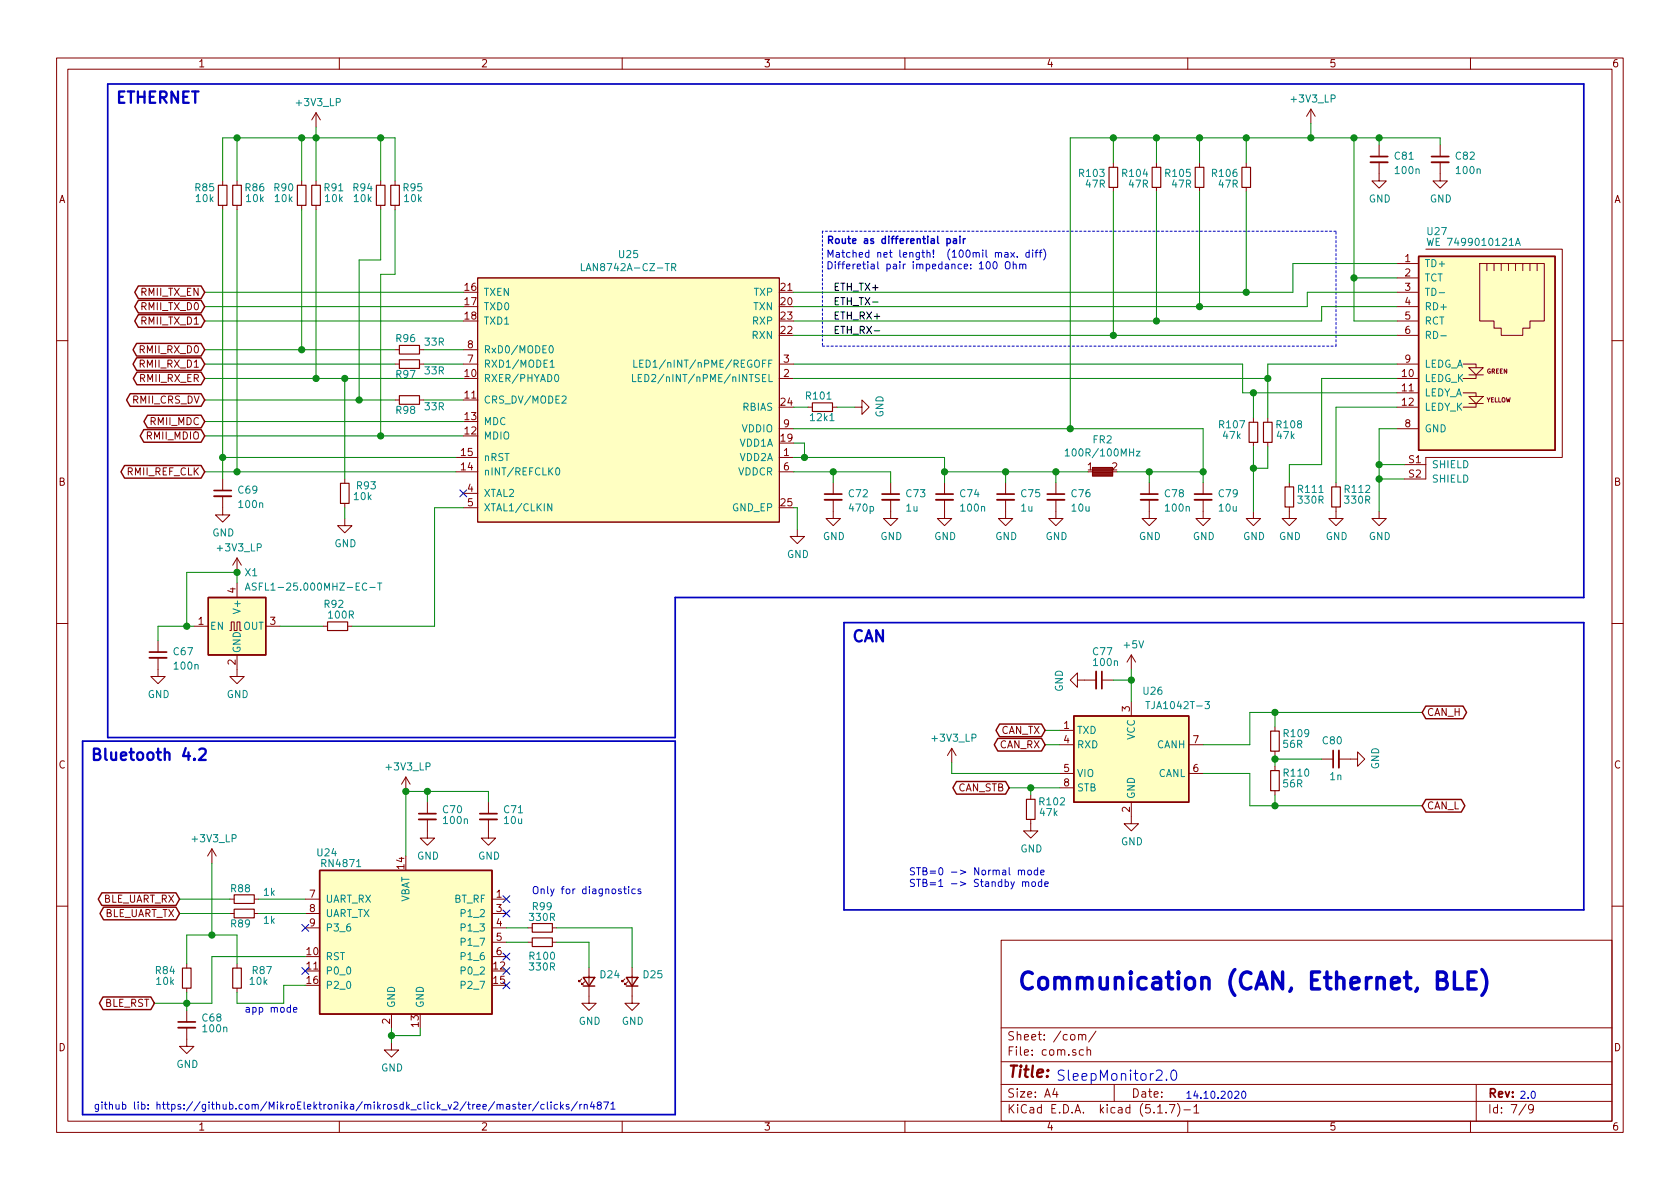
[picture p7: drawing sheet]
<svg xmlns="http://www.w3.org/2000/svg" width="297mm" height="210mm" viewBox="0 0 297 210" stroke-linecap="round" stroke-linejoin="round" font-family="sans-serif">
<g fill="none" stroke="#840000" stroke-width=".18">
<path d="M10 10.3h277v189.9h-277zM12 12.2h273v186.1h-273zM55.9 19.9v2.6M55.9 19.9l-.8 1.3M55.9 19.9l.7 1.3M60 10.3v1.9M110 10.3v1.9M160 10.3v1.9M210 10.3v1.9M231.8 19.3l-.8 1.3M231.8 19.3v2.5M231.8 19.3l.7 1.3"/>
<path d="M260 10.3v1.9M39.4 32v.8M39.4 36.3v.8M41.9 32v.8M41.9 36.3v.8M53.3 32v.8M53.3 36.3v.8M55.9 32v.8M55.9 36.3v.8M67.3 32v.8M67.3 36.3v.8M69.8 32v.8"/>
<path d="M69.8 36.3v.8M196.8 28.8v.8M196.8 33.1v.8M204.5 28.8v.8M204.5 33.1v.8M212.1 28.8v.8M212.1 33.1v.8M220.3 28.8v.8M220.3 33.1v.8M243.8 28.7v3.3h1.3l-1.3 1.3-1.2-1.3h1.2M243.8 25.6v2.1M254.6 28.7v3.3h1.3l-1.3 1.3-1.2-1.3h1.2"/>
<path d="M254.6 25.6v2.1M84.5 49.1h53.3v43.2h-53.3zM247 46.6h3.8M247 49.1h3.8M247 51.7h3.8M247 54.2h3.8M247 56.8h3.8M247 59.3h3.8M252.1 44.1h24.1v36.8h-24.1v3.8h-3.8M261.6 46.6h11.4v10.2h-2.5v1.2h-1.3v1.3h-3.8v-1.3h-1.2v-1.2h-2.6zM262.9 46.6v1.3M264.2 46.6v1.3"/>
<path d="M265.4 46.6v1.3M266.7 46.6v1.3M268 46.6v1.3M269.2 46.6v1.3M270.5 46.6v1.3M271.8 46.6v1.3M10 60.2h2M69.8 64.4h.8M69.8 70.7h.8M69.8 61.8h.8M74.2 64.4h.7M74.2 70.7h.7"/>
<path d="M74.2 61.8h.7M81.9 64.4h2.6M81.9 61.8h2.6M137.8 66.9h2.5M137.8 75.8h2.5M137.8 64.4h2.5M142.9 72h.7M147.2 72h.8M151.1 72h1.3v-1.3l1.3 1.3-1.3 1.3v-1.3M221.6 73.9v.8M221.6 78.2v.8M224.2 73.9v.8"/>
<path d="M224.2 78.2v.8M247 66.9h3.8M247 69.5h3.8M247 72h3.8M247 75.8h3.8M247 64.4h3.8M258.7 69.5h2.3v.6M258.7 64.4h2.3v.6M259.7 65h2.6l-1.3 1.3zM259.7 70.1h2.6l-1.3 1.3zM259.7 71.4h2.6M259.7 66.3h2.6"/>
<path d="M261 71.4v.6h-2.3M261 66.3v.6h-2.3M285 60.2h2M39.4 87.8v3.3h1.2l-1.2 1.2-1.3-1.2h1.3M39.4 84.7v2M41.9 98.7v2.5M41.9 98.7l-.8 1.2M41.9 98.7l.8 1.2M61 91.7v1.3h1.2l-1.2 1.2-1.3-1.2h1.3M61 84.7v.8M61 89v.8M80.6 80.9h3.9"/>
<path d="M80.6 83.4h3.9M81.9 87.2h2.6M81.9 89.8h2.6M137.8 80.9h2.5M137.8 83.4h2.5M141 93.6v1.3h1.2l-1.2 1.2-1.3-1.2h1.3M147.3 88.4v3.3h1.3l-1.3 1.3-1.3-1.3h1.3M147.3 85.3v2.1M157.5 88.4v3.3h1.2l-1.2 1.3-1.3-1.3h1.3M157.5 85.3v2.1M167 88.4v3.3h1.3l-1.3 1.3-1.3-1.3h1.3M167 85.3v2.1"/>
<path d="M177.8 88.4v3.3h1.3l-1.3 1.3-1.3-1.3h1.3M177.8 85.3v2.1M186.7 88.4v3.3h1.3l-1.3 1.3-1.3-1.3h1.3M186.7 85.3v2.1M193.2 84.1h3.5M193.2 83.4h3.5M193.2 83.9h3.5M193.2 83.7h3.5M193.2 83.3h3.4M193.2 83.2h3.5M193.2 83.1h3.4M193.2 82.9h3.5"/>
<path d="M193.2 83.8h3.5M193.2 83.6h3.5M193.2 82.8h3.5M203.2 88.4v3.3h1.3l-1.3 1.3-1.3-1.3h1.3M203.2 85.3v2.1M212.7 88.4v3.3h1.3l-1.3 1.3-1.2-1.3h1.2M212.7 85.3v2.1M221.6 90.4v1.3h1.3l-1.3 1.3-1.3-1.3h1.3M228 89.7v2h1.2l-1.2 1.3-1.3-1.3h1.3M228 85.3v.8M236.2 89.7v2h1.3l-1.3 1.3-1.3-1.3h1.3M236.2 85.3v.8"/>
<path d="M243.8 90.4v1.3h1.3l-1.3 1.3-1.2-1.3h1.2M248.3 82.2h3.8M10 110.3h2M27.9 116.3v3.3h1.3l-1.3 1.3-1.2-1.3h1.2M27.9 113.3v2M34.3 110.7h2.5M40.6 111.5h.3v-1.5h.5v1.5h.5v-1.5h.5v1.5h.3M41.9 115.8v3.8h1.3l-1.3 1.3-1.3-1.3h1.3M41.9 103.1v2.6M47 110.7h2.5M57.1 110.7h.8M61.5 110.7h.7"/>
<path d="M200 115.8l-.7 1.3M200 115.8v2.6M200 115.8l.8 1.3M285 110.3h2M71.8 137.4l-.8 1.3M71.8 137.4v2.5M71.8 137.4l.7 1.3M168.3 132.3l-.8 1.3M168.3 132.3v2.6M168.3 132.3l.7 1.3M187.3 129.2h2.6M187.3 131.7h2.6"/>
<path d="M187.3 136.8h2.6M187.3 139.3h2.6M190.5 120.3v-1.3l-1.3 1.3 1.3 1.2v-1.2h3.3M194.8 120.3h2M200 124.1v2.5M210.2 131.7h2.5M210.2 136.8h2.5M225.4 128.5v.8M225.4 132.8v.8M225.4 135.5v.8M225.4 139.8v.8M233.7 134.2h2"/>
<path d="M236.7 134.2h3.3v-1.2l1.3 1.2-1.3 1.3v-1.3M37.5 150.1l-.8 1.3M37.5 150.1v2.5M37.5 150.1l.7 1.3M40.6 159h.8M45 159h.7M54 159h2.5M75.6 144.9v3.3h1.2l-1.2 1.3-1.3-1.3h1.3M75.6 141.9v2M86.4 144.9v3.3h1.2l-1.2 1.3-1.3-1.3h1.3M86.4 141.9v2M87 159h2.5"/>
<path d="M182.2 144.9v2h1.3l-1.3 1.3-1.2-1.3h1.2M182.2 140.6v.7M200 141.9v3.8h1.3l-1.3 1.2-1.2-1.2h1.2M10 160.2h2M33 170.4v.8M33 174.7v.8M33 178.7v2M40.6 161.5h.8M41.9 170.4v.8M41.9 174.7v.8M45 161.5h.7M54 164.1h2.5"/>
<path d="M54 161.5h2.5M69.2 179.3v2.6M87 164.1h2.5M87 161.5h2.5M87 166.6h2.5M87 169.2h2.5M93.3 164.1h.8M93.3 166.6h.8M97.7 164.1h.7M97.7 166.6h.7M102.9 173.1l-.5 .5v-.3v.3h.2M103.4 173.6l-.5 .5v-.2v.2h.2"/>
<path d="M104.1 171.1v6.3h1.3l-1.3 1.3-1.2-1.3h1.2M110.5 173.1l-.5 .5v-.3v.3h.2M111 173.6l-.5 .5v-.2v.2h.2M111.8 171.1v6.3h1.2l-1.2 1.3-1.3-1.3h1.3M177 166.3h108v32h-108zM285 160.2h2M33 181.7v3.3h1.3l-1.3 1.3-1.3-1.3h1.3M60 198.3v1.9M69.2 184.4v1.3h1.3l-1.3 1.2-1.3-1.2h1.3M110 198.3v1.9M160 198.3v1.9M177 194.8h108"/>
<path d="M177 191.8h108M177 187.8h108M177 181.8h108M186.5 192.5l-.4 1h1M186.8 193v1M190.7 183.1l.2-.2 .4 .1v.9M190.7 182.9v1M191.3 183.1a.34 .34 0 0 1 .4-.2 .34 .34 0 0 1 .3 .2v.8M191.6 185.7l-.5-.1-.3 .3 .1 .6 .2 .1 .5-.1M192.2 185.7l.2-.1 .4 .1v.9M192.2 185.1v1.5M193.8 182.3l-1.3 2"/>
<path d="M197 191.8v3M204.7 196.8h.8M206.2 196.7v.1M206.8 195.3h.9l-.6 1.5M208.2 195.1a1.71 1.71 0 0 1 0 2.3M209.3 196.3h1.2M210 198.3v1.9M211.1 195.8l.4-.5v1.5M211.1 196.8h.9M260 198.3v1.9M261 191.8v6.5M269.8 195.2l-1.2 2"/>
<path d="M271.1 196l-.3 .3-.4-.1-.1-.2v-.4l.1-.2 .4-.1 .2 .2a1.19 1.19 0 0 1-.2 1.2l-.4 .1"/>
</g>
<g fill="none" stroke="#840000" stroke-width=".2">
<path d="M38.6 32.8h1.5v3.5h-1.5zM41.1 32.8h1.6v3.5h-1.6zM52.6 32.8h1.5v3.5h-1.5zM55.1 32.8h1.5v3.5h-1.5zM66.5 32.8h1.6v3.5h-1.6zM69.1 32.8h1.5v3.5h-1.5zM196.1 29.6h1.5v3.5h-1.5zM203.7 29.6h1.5v3.5h-1.5zM211.3 29.6h1.6v3.5h-1.6zM219.6 29.6h1.5v3.5h-1.5zM70.6 63.6h3.6v1.5h-3.6zM70.6 70h3.6v1.5h-3.6z"/>
<path d="M70.6 61.1h3.6v1.5h-3.6zM143.6 71.2h3.6v1.6h-3.6zM220.9 74.7h1.5v3.5h-1.5zM223.4 74.7h1.5v3.5h-1.5zM60.2 85.5h1.5v3.5h-1.5zM193.2 82.7h3.5v1.5h-3.5zM227.2 86.1h1.5v3.6h-1.5zM235.5 86.1h1.5v3.6h-1.5zM57.9 110h3.6v1.5h-3.6zM224.7 136.3h1.5v3.5h-1.5zM224.7 129.3h1.5v3.5h-1.5zM41.4 158.2h3.6v1.6h-3.6z"/>
<path d="M181.5 141.3h1.5v3.6h-1.5zM32.3 171.2h1.5v3.5h-1.5zM41.1 171.2h1.6v3.5h-1.6zM41.4 160.8h3.6v1.5h-3.6zM94.1 163.3h3.6v1.5h-3.6zM94.1 165.9h3.6v1.5h-3.6z"/>
</g>
<g fill="none" stroke="#840000" stroke-width=".33">
<path d="M242.3 28.7h3.1M253.1 28.7h3.1M37.8 87.8h3.1M145.8 88.4h3M156 88.4h3M165.5 88.4h3M176.3 88.4h3M185.2 88.4h3M201.7 88.4h3M211.2 88.4h3M26.4 116.3h3.1M193.8 118.7v3.1"/>
<path d="M236.7 132.7v3.1M74 144.9h3.1M84.8 144.9h3.1M31.5 181.7h3"/>
</g>
<g fill="none" stroke="#840000" stroke-width=".3">
<path d="M242.3 27.7h3.1M253.1 27.7h3.1M37.8 86.7h3.1M145.8 87.4h3M156 87.4h3M165.5 87.4h3M176.3 87.4h3M185.2 87.4h3M201.7 87.4h3M211.2 87.4h3M26.4 115.3h3.1M194.8 118.7v3.1"/>
<path d="M235.7 132.7v3.1M74 143.9h3.1M84.8 143.9h3.1M31.5 180.7h3"/>
</g>
<g fill="none" stroke="#840000" stroke-width=".25">
<path d="M24.5 50.6h11.1l.6 1.1-.6 1.1h-11.1l-.7-1.1zM24.5 53.1h11.1l.6 1.1-.6 1.1h-11.1l-.7-1.1zM24.5 55.6h11.1l.6 1.2-.6 1.1h-11.1l-.7-1.1zM250.8 45.3h24.2v34.3h-24.2zM23 69.6h12.6l.6 1.1-.6 1.2h-12.6l-.6-1.2zM24.2 63.3h11.4l.6 1.1-.6 1.1h-11.4l-.7-1.1zM24.2 60.7h11.4l.6 1.1-.6 1.2h-11.4l-.7-1.2zM24.2 65.8h11.4l.6 1.1-.6 1.1h-11.4l-.6-1.1zM25.4 76h10.2l.6 1.1-.6 1.1h-10.2l-.6-1.1zM26.1 73.4h9.5l.6 1.1-.6 1.2h-9.5l-.6-1.2zM22 82.3h13.6l.6 1.1-.6 1.2h-13.6l-.6-1.2zM36.8 105.7h10.2v10.1h-10.2z"/>
<path d="M169.1 138.2h8.7l.6 1.1-.6 1.1h-8.7l-.6-1.1zM176.4 130.6h7.7l.7 1.1-.7 1.1h-7.7l-.6-1.1zM176.7 128h7.4l.7 1.2-.7 1.1h-7.4l-.6-1.1zM189.9 126.6h20.3v15.3h-20.3zM252.1 124.9h6.6l.6 1.1-.6 1.1h-6.6l-.6-1.1zM18 157.9h13.1l.6 1.1-.6 1.1h-13.1l-.6-1.1zM56.5 153.9h30.5v25.4h-30.5zM252.1 141.4h6.3l.6 1.1-.6 1.1h-6.3l-.6-1.1zM18.2 176.3h8.5l.6 1.1-.6 1.1h-8.5l-.6-1.1zM18.3 160.4h12.8l.6 1.1-.6 1.2h-12.8l-.6-1.2zM103.1 172.8h2.1l-1.1 1.6zM103.1 174.4h2.1"/>
<path d="M110.7 172.8h2.1l-1 1.6zM110.7 174.4h2.1"/>
</g>
<g fill="#ffffc2" stroke="#ffffc2" stroke-width=".18">
<path d="M56.5 153.9h30.5v25.4h-30.5z"/>
<path d="M250.8 45.3h24.2v34.3h-24.2z"/>
<path d="M36.8 105.7h10.2v10.1h-10.2z"/>
<path d="M189.9 126.6h20.3v15.3h-20.3z"/>
<path d="M84.5 49.1h53.3v43.2h-53.3z"/>
</g>
<g fill="none" stroke="#008484" stroke-width=".18">
<path d="M102.8 46.6v1.3h.6M118.8 47.3l.6-.1v-.5l-.1-.1h-.5v1.3M119.1 47.3l.4 .6M252.3 42.1l.4 1.3 .2-.9 .2 .9 .3-1.3M254.5 51.8h.9M254.7 59.4h1M267.9 43.4l.5-1.3 .4 1.3M268.1 43h.6M97.2 61.3l.2-.2a.67 .67 0 0 1 .4 .7 .67 .67 0 0 1-.4 .6l-.3-.5zM97.3 64l.3-.3v1.2M97.3 64.9h.7M98.2 66.3l.1-.1a.67 .67 0 0 1 .5 .6 .67 .67 0 0 1-.5 .7l-.3-.5z"/>
<path d="M99.4 70.1l.5-.1 .2 .4v.2l-.8 .7h.8M111.8 66.2v1.3h.6M112.1 63.7v1.2h.6M112.9 66.8h.4M113.1 64.3h.4M113.5 66.2h-.6v1.3h.6M113.7 63.7h-.6v1.2h.6M114 66.2a.64 .64 0 0 1 .7 .6 .64 .64 0 0 1-.7 .7zM188.3 79.7l.4-.3v1.2M200.9 79.8h.7l-.7 .8h.7M97.6 89.1v1.2l-.7-1.2v1.2M98.3 82.8l.2-.1a.67 .67 0 0 1 .5 .7 .67 .67 0 0 1-.5 .6l-.2-.1-.1-.4z"/>
<path d="M188.3 80.6h.8M43.4 104.4l.4-1.3 .4 1.3M43.5 104h.6M45.3 103.2l-.5-.1-.1 .1-.1 .2 .1 .3 .5 .1 .1 .3-.2 .3-.5-.1M65.4 103.9h.9M66.8 103.1h.7M67.1 103.1v1.3M202.6 124h.7M213.1 124h.7l-.4 .5 .4 .2v.4l-.2 .2-.5-.1"/>
</g>
<path d="M19 14.9h261v90.8h-160.6v24.7h-100.4zM149.2 110.1h130.8v50.8h-130.8zM14.6 131.1h104.8v66h-104.8z" fill="none" stroke="#0000c2" stroke-width=".3"/>
<path d="M145.4 40.9v20.3M236.2 40.9h-90.8M145.4 61.2h90.8M236.2 61.2v-20.3" fill="none" stroke="#0000c2" stroke-width=".18" stroke-dasharray=".4 .4"/>
<g fill="none" stroke="#008400" stroke-width=".18">
<path d="M39.4 32v-7.6h30.4v7.6M39.4 37.1v47.6M41.9 24.4v7.6M41.9 37.1v46.3M53.3 24.4v7.6M53.3 37.1v24.7M55.9 22.5v9.5M55.9 37.1v29.8M67.3 24.4v7.6M67.3 37.1v8.9h-3.8v24.7M69.8 37.1v11.4h-2.5v28.6M196.8 24.4v4.4"/>
<path d="M196.8 33.9v25.4M204.5 24.4v4.4M204.5 33.9v22.9M212.1 24.4v4.4M212.1 33.9v20.3M220.3 24.4v4.4M220.3 33.9v17.8M231.8 21.8v2.6M239.4 24.4v32.4h7.6M243.8 24.4v1.2M254.6 25.6v-1.2h-65.4v51.4M36.2 51.7h45.7"/>
<path d="M36.2 54.2h45.7M36.2 56.8h45.7M140.3 59.3h106.7M239.4 49.1h7.6M247 46.6h-18.4v5.1h-88.3M247 51.7h-15.9v2.5h-90.8M247 54.2h-13.3v2.6h-93.4M36.2 77.1h45.7M36.2 66.9h45.7M36.2 64.4h33.6M36.2 61.8h33.6M36.2 70.7h33.6"/>
<path d="M36.2 74.5h45.7M61 66.9v17.8M74.9 64.4h7M74.9 61.8h7M74.9 70.7h7M140.3 66.9h83.9M140.3 75.8h72.4v9.5M140.3 64.4h79.4v5.1h27.3M140.3 78.4h1.9v2.5M140.3 72h2.6M148 72h3.1M221.6 69.5v4.4"/>
<path d="M221.6 79v11.4M224.2 79v3.8h-2.6M247 66.9h-13.3v15.3h-5.7v3.1M247 75.8h-3.2v14.6M247 64.4h-22.8v9.5M247 72h-10.8v13.3M36.2 83.4h44.4M39.4 80.9h41.2M61 89.8v1.9M81.9 89.8h-5.1v20.9h-14.6M140.3 83.4h17.2v1.9M140.3 89.8h.7v3.8"/>
<path d="M140.3 80.9h26.7v4.4M147.3 83.4v1.9M167 83.4h25.4M177.8 83.4v1.9M186.7 83.4v1.9M197.5 83.4h15.2M203.2 83.4v1.9M243.8 82.2h4.5M243.8 84.7h4.5M34.3 110.7h-6.4v2.6M41.9 103.1v-1.9h-8.9v9.5M49.5 110.7h7.6"/>
<path d="M200 118.4v5.7M75.6 139.9v2M168.3 134.9v1.9h19M178.4 139.3h8.9M182.2 139.3v1.3M184.8 131.7h2.5M184.8 129.2h2.5M196.8 120.3h3.2M212.7 136.8h8.3v5.7h30.5M225.4 126v2.5M225.4 133.6v1.9M225.4 134.2h8.3"/>
<path d="M251.5 126h-30.5v5.7h-8.3M31.7 159h8.9M37.5 152.6v12.7M45.7 159h8.3M86.4 141.9v-2h-14.6v11.5M225.4 140.6v1.9M31.7 161.5h8.9M33 170.4v-5.1h8.9v5.1M33 175.5v3.2M45.7 161.5h8.3M54 174.2h-3.8v3.2h-8.3v-1.9M54 169.2h-16.5v8.2h-10.2"/>
<path d="M89.5 166.6h3.8M89.5 164.1h3.8M98.4 166.6h5.7v4.5M98.4 164.1h13.4v7M69.2 181.9v2.5M74.3 181.9v1.2h-5.1"/>
</g>
<path d="M154.3 53.4h.9M154.6 58.5h.9" fill="none" stroke="#000" stroke-width=".18"/>
<g fill="none" stroke="#0000c2" stroke-width=".18">
<path d="M174.5 46.4l.2-.1a.67 .67 0 0 1 .4 .6 .67 .67 0 0 1-.4 .6l-.4-.4zM175.7 46.3h.2a.67 .67 0 0 1 .4 .6 .67 .67 0 0 1-.4 .6 .83 .83 0 0 1-.2-1.2zM176.5 44.8l.2-.2 .3 .1 .1 .8M177.7 44.7h.5v.8M177.8 46.5a.45 .45 0 0 1 .7 0 .88 .88 0 0 1-.2 1h-.4a1.07 1.07 0 0 1-.1-1zM178.2 45h-.4l-.2 .2 .1 .2h.5M178.7 44.6l.7 .9M179.1 46.8l.2-.1 .3 .1 .1 .7M179.1 46.3v1.2M179.4 44.6l-.7 .9M179.9 45.4v.1M180.3 46.8l.2-.1 .3 .1v.7"/>
<path d="M180.3 46.7v.8M180.8 46.9l.2-.2 .3 .1 .1 .7M182 44.7l-.4-.1-.2 .3 .1 .5h.5M182 44.2v1.3M182.6 44.2v.1M182.6 44.6v.9M183 44.6h.5M183.5 44.2l-.3 .2v1.1M183.7 44.6h.5M184.2 44.2l-.3 .2v1.1M184.5 44a1.4 1.4 0 0 1 0 2M110.3 157.2h.4"/>
<path d="M110.4 156.8v1.1l.3 .1M111.2 156.8v.1M111.2 157.2v.8M112.3 157.2h-.4l-.2 .2 .1 .6h.5M113.3 157.2h-.3l-.2 .2 .1 .2 .4 .1v.3h-.5M180.1 154l.2-.1h.2l.1 .8M180.1 153.9v.8M180.6 154l.2-.1h.3l.1 .8M180.8 156.1l.2-.2 .3 .1v.8M180.8 155.9v.9M181.3 156.1l.2-.2 .3 .1 .1 .8M181.8 153.9h.3l.2 .1 .1 .5-.2 .2h-.3l-.1-.1z"/>
<path d="M182.5 156l.4-.1 .1 .2v.6l-.3 .1-.3-.3zM183.5 153.9h-.4l-.2 .2 .1 .6h.5M183.5 153.4v1.3M184 154.3l.6-.1v-.3h-.4l-.2 .1 .1 .7h.5M184.2 156l-.4-.1-.2 .3 .1 .5h.5M184.2 155.5v1.3M184.7 156.3l.6-.1v-.2l-.4-.1-.2 .2 .1 .6h.5M51.9 178.6l.6-.1-.1-.3-.3-.1-.2 .2v.6h.5M87.9 195.4l.2-.1h.3v.8M87.9 195.3v.8M88.4 195.5l.2-.2h.3l.1 .8M89.6 195.3h.4l.1 .8"/>
<path d="M90.1 195.6l-.4 .1-.2 .1 .1 .3h.5M91.1 195.3h-.3l-.1 .2v.2l.4 .1v.3h-.4M91.6 195.3h.4M91.7 194.9v1.1l.3 .1M92.4 195.7l.6-.1v-.3h-.4l-.2 .2 .1 .6h.5M93.5 195.3v.8M93.9 195.3l-.4 .2M95.2 194.8l-1 1.6M96.2 195.3h-.3l-.3 .2 .1 .6h.5M96.8 194.9v1.1l.2 .1M97.4 194.9v.1M97.4 195.3v.8"/>
<path d="M98.6 195.3h-.4l-.2 .2 .1 .6h.5M99.1 194.9v1.2M99.2 195.7l.4 .4M99.6 195.3l-.5 .5M100.6 195.3h-.3l-.2 .2 .1 .2 .4 .1v.3h-.5M102.1 194.8l-1.1 1.6M102.5 195.3v.8M102.9 195.3l-.4 .2M103.3 195.4l.2-.1h.3v.8M103.3 195.3v.8M104.7 194.8l-.3 .9h.8M105 195.3v.8"/>
<path d="M105.8 195.4l-.2-.3 .2-.2h.3l.2 .2-.1 .2-.5 .2-.1 .2v.2l.2 .2h.4l.1-.2v-.2l-.2-.3M106.7 194.9h.9l-.6 1.2M108 195.2l.4-.3v1.2M108 196.1h.7M206.2 190.8v.2M207.2 189.4a.44 .44 0 0 1 .4-.2 .44 .44 0 0 1 .4 .4 1.02 1.02 0 0 1-.4 1.4h-.3a1.34 1.34 0 0 1-.1-1.6zM218.3 193.1l.5-.1 .2 .1v.2v.2l-.7 .7h.7M219.7 193.1l.1-.1a.67 .67 0 0 1 .5 .6 .67 .67 0 0 1-.5 .6l-.2-.2-.1-.3z"/>
</g>
<path d="M254.2 173.3h1a.73 .73 0 0 0 .5-.7 .73 .73 0 0 0-.5-.7h-1v3h1.1a.8 .8 0 0 0 .6-.9 .8 .8 0 0 0-.7-.7M257.1 171.9v3h1.5M259.6 173.3h1M261 171.9h-1.4v3h1.4M262 171.4a3.4 3.4 0 0 1 0 4.6" fill="none" stroke="#0000c2" stroke-width=".61"/>
<path d="M167.4 42.3l.4-.1 .2 .2-.1 .6h-.5M167.4 42.2v1.3M168.6 42.3h.5v.7M169.1 42.5l-.4 .1-.2 .1 .1 .3h.5M169.7 41.8v.1M169.7 42.2v.8M170.3 42.2v.8M170.7 42.2l-.4 .2" fill="none" stroke="#0000c2" stroke-width=".25"/>
<path d="M34.4 134.2l.1 .1-.1 .1v-.2v.2M35.2 132.6l.3-.2h.5a.45 .45 0 0 1 .4 .5l-.1 .3-1.1 1.2h1.2" fill="none" stroke="#0000c2" stroke-width=".41"/>
<g fill="#008400" stroke="#008400" stroke-width=".25">
<circle cx="53.3" cy="61.8" r=".51"/>
<circle cx="67.3" cy="24.4" r=".51"/>
<circle cx="196.9" cy="59.3" r=".51"/>
<circle cx="204.5" cy="56.8" r=".51"/>
<circle cx="212.1" cy="54.2" r=".51"/>
<circle cx="212.1" cy="24.4" r=".51"/>
<circle cx="204.5" cy="24.4" r=".51"/>
<circle cx="200" cy="120.3" r=".51"/>
<circle cx="239.4" cy="24.4" r=".51"/>
<circle cx="243.8" cy="24.4" r=".51"/>
<circle cx="239.4" cy="49.1" r=".51"/>
<circle cx="55.9" cy="66.9" r=".51"/>
<circle cx="243.8" cy="82.2" r=".51"/>
<circle cx="243.8" cy="84.7" r=".51"/>
<circle cx="225.4" cy="142.5" r=".51"/>
<circle cx="212.7" cy="83.4" r=".51"/>
<circle cx="167" cy="83.4" r=".51"/>
<circle cx="142.2" cy="80.9" r=".51"/>
<circle cx="53.3" cy="24.4" r=".51"/>
<circle cx="203.2" cy="83.4" r=".51"/>
<circle cx="177.8" cy="83.4" r=".51"/>
<circle cx="182.2" cy="139.3" r=".51"/>
<circle cx="186.7" cy="83.4" r=".51"/>
<circle cx="147.3" cy="83.4" r=".51"/>
<circle cx="225.4" cy="126" r=".51"/>
<circle cx="225.4" cy="134.2" r=".51"/>
<circle cx="67.3" cy="77.1" r=".51"/>
<circle cx="71.8" cy="139.9" r=".51"/>
<circle cx="189.2" cy="75.8" r=".51"/>
<circle cx="196.9" cy="24.4" r=".51"/>
<circle cx="41.9" cy="101.2" r=".51"/>
<circle cx="37.5" cy="165.3" r=".51"/>
<circle cx="33" cy="110.7" r=".51"/>
<circle cx="221.6" cy="82.8" r=".51"/>
<circle cx="224.2" cy="66.9" r=".51"/>
<circle cx="221.6" cy="69.5" r=".51"/>
<circle cx="220.3" cy="24.4" r=".51"/>
<circle cx="220.3" cy="51.7" r=".51"/>
<circle cx="231.8" cy="24.4" r=".51"/>
<circle cx="63.5" cy="70.7" r=".51"/>
<circle cx="41.9" cy="83.4" r=".51"/>
<circle cx="39.4" cy="80.9" r=".51"/>
<circle cx="61" cy="66.9" r=".51"/>
<circle cx="69.2" cy="183.1" r=".51"/>
<circle cx="33" cy="177.4" r=".51"/>
<circle cx="55.9" cy="24.4" r=".51"/>
<circle cx="75.6" cy="139.9" r=".51"/>
<circle cx="41.9" cy="24.4" r=".51"/>
</g>
<g fill="none" stroke="#000084" stroke-width=".18">
<path d="M81.3 86.6l1.2 1.3M82.5 86.6l-1.2 1.3M88.9 158.4l1.2 1.2M90.1 158.4l-1.2 1.2M53.4 163.5l1.2 1.2M53.4 171.1l1.2 1.2M54.6 163.5l-1.2 1.2M54.6 171.1l-1.2 1.2M88.9 160.9l1.2 1.2M88.9 171.1l1.2 1.2M88.9 168.5l1.2 1.3M88.9 173.6l1.2 1.2"/>
<path d="M90.1 160.9l-1.2 1.2M90.1 171.1l-1.2 1.2M90.1 168.5l-1.2 1.3M90.1 173.6l-1.2 1.2"/>
</g>
<text font-size="4.2" fill="#0000c2" x="179.7" y="175">Communication (CAN, Ethernet, BLE)</text>
<g font-size="2.8" fill="#0000c2">
<text x="20.3" y="18.3">ETHERNET</text>
<text x="150.5" y="113.5">CAN</text>
<text x="15.9" y="134.5">Bluetooth 4.2</text>
</g>
<text font-size="2.8" fill="#840000" x="178" y="190.5">Title:</text>
<text font-size="2.5" fill="#0000c2" x="186.7" y="191.1">SleepMonitor2.0</text>
<g font-size="2.1" fill="#840000">
<text x="178" y="184">Sheet: /com/</text>
<text x="178" y="186.7">File: com.sch</text>
<text x="178" y="196.9">KiCad E.D.A. kicad (5.1.7)-1</text>
<text x="178" y="194.1">Size: A4</text>
<text x="200" y="194.1">Date:</text>
<text x="263" y="194.1">Rev:</text>
<text x="263" y="196.9">Id: 7/9</text>
</g>
<g font-size="1.8" fill="#840000">
<text x="35" y="11.9">1</text>
<text x="85" y="11.9">2</text>
<text x="135" y="11.9">3</text>
<text x="185" y="11.9">4</text>
<text x="235" y="11.9">5</text>
<text x="285" y="11.9">6</text>
<text x="10.4" y="35.9">A</text>
<text x="285.4" y="35.9">A</text>
<text x="248.4" y="46.3">1</text>
<text x="25" y="52.3">RMII_TX_EN</text>
<text x="82.2" y="51.4">16</text>
<text x="82.2" y="54">17</text>
<text x="138.1" y="54">20</text>
<text x="138.1" y="51.4">21</text>
<text x="248.4" y="48.9">2</text>
<text x="248.4" y="51.4">3</text>
<text x="248.4" y="54">4</text>
<text x="25.2" y="54.9">RMII_TX_D0</text>
<text x="25.2" y="57.4">RMII_TX_D1</text>
<text x="82.2" y="56.5">18</text>
<text x="138.1" y="59">22</text>
<text x="138.1" y="56.5">23</text>
<text x="248.4" y="56.5">5</text>
<text x="248.4" y="59">6</text>
<text x="25" y="65">RMII_RX_D1</text>
<text x="25" y="62.5">RMII_RX_D0</text>
<text x="82.7" y="64.1">7</text>
<text x="82.7" y="61.6">8</text>
<text x="138.6" y="64.1">3</text>
<text x="248.4" y="64.1">9</text>
<text x="23.5" y="71.4">RMII_CRS_DV</text>
<text x="24.8" y="67.6">RMII_RX_ER</text>
<text x="82.2" y="66.7">10</text>
<text x="82.2" y="70.5">11</text>
<text x="138.1" y="71.7">24</text>
<text x="138.6" y="66.7">2</text>
<text x="248" y="66.7">10</text>
<text x="248" y="69.2">11</text>
<text x="248" y="71.7">12</text>
<text x="26.1" y="77.7">RMII_MDIO</text>
<text x="26.7" y="75.2">RMII_MDC</text>
<text x="82.2" y="76.8">12</text>
<text x="82.2" y="74.3">13</text>
<text x="138.6" y="75.6">9</text>
<text x="248.4" y="75.6">8</text>
<text x="81.6" y="83.2">14</text>
<text x="81.6" y="80.6">15</text>
<text x="138.1" y="78.1">19</text>
<text x="138.6" y="80.6">1</text>
<text x="138.6" y="83.2">6</text>
<text x="192.3" y="83.2">1</text>
<text x="196.6" y="83.2">2</text>
<text x="249.1" y="81.9">S1</text>
<text x="10.4" y="85.9">B</text>
<text x="22.5" y="84.1">RMII_REF_CLK</text>
<text x="82.7" y="87">4</text>
<text x="82.7" y="89.5">5</text>
<text x="138.1" y="89.5">25</text>
<text x="249.1" y="84.4">S2</text>
<text x="285.4" y="85.9">B</text>
<text x="41.7" y="104.9" transform="rotate(-90 41.7 104.9)">4</text>
<text x="35.1" y="110.5">1</text>
<text x="47.8" y="110.5">3</text>
<text x="41.7" y="117.6" transform="rotate(-90 41.7 117.6)">2</text>
<text x="199.8" y="125.8" transform="rotate(-90 199.8 125.8)">3</text>
<text x="176.9" y="129.8">CAN_TX</text>
<text x="188.1" y="128.9">1</text>
<text x="188.1" y="131.4">4</text>
<text x="211" y="131.4">7</text>
<text x="252.2" y="126.6">CAN_H</text>
<text x="10.4" y="135.9">C</text>
<text x="176.7" y="132.3">CAN_RX</text>
<text x="188.1" y="136.5">5</text>
<text x="211" y="136.5">6</text>
<text x="285.4" y="135.9">C</text>
<text x="169.3" y="139.9">CAN_STB</text>
<text x="188.1" y="139.1">8</text>
<text x="199.8" y="143.6" transform="rotate(-90 199.8 143.6)">2</text>
<text x="252.2" y="143.1">CAN_L</text>
<text x="71.5" y="153.6" transform="rotate(-90 71.5 153.6)">14</text>
<text x="18.1" y="159.6">BLE_UART_RX</text>
<text x="54.8" y="158.7">7</text>
<text x="54.8" y="161.3">8</text>
<text x="87.8" y="158.7">1</text>
<text x="87.8" y="161.3">3</text>
<text x="18.3" y="162.2">BLE_UART_TX</text>
<text x="54.8" y="163.8">9</text>
<text x="87.8" y="163.8">4</text>
<text x="87.8" y="166.4">5</text>
<text x="54.3" y="168.9">10</text>
<text x="54.3" y="171.4">11</text>
<text x="54.3" y="174">16</text>
<text x="87.3" y="171.4">12</text>
<text x="87.3" y="174">15</text>
<text x="87.8" y="168.9">6</text>
<text x="18.5" y="178">BLE_RST</text>
<text x="10.4" y="185.9">D</text>
<text x="69" y="181.1" transform="rotate(-90 69 181.1)">2</text>
<text x="74" y="181.6" transform="rotate(-90 74 181.6)">13</text>
<text x="285.4" y="185.9">D</text>
<text x="35" y="199.9">1</text>
<text x="85" y="199.9">2</text>
<text x="135" y="199.9">3</text>
<text x="185" y="199.9">4</text>
<text x="235" y="199.9">5</text>
<text x="285" y="199.9">6</text>
</g>
<g font-size="1.8" fill="#008484">
<text x="52.6" y="18.8">+3V3_LP</text>
<text x="228.4" y="18.1">+3V3_LP</text>
<text x="246.7" y="28.2">C81</text>
<text x="257.5" y="28.2">C82</text>
<text x="34.6" y="33.8">R85</text>
<text x="34.7" y="35.7">10k</text>
<text x="43.4" y="33.8">R86</text>
<text x="43.6" y="35.7">10k</text>
<text x="48.5" y="33.8">R90</text>
<text x="48.7" y="35.7">10k</text>
<text x="57.4" y="33.8">R91</text>
<text x="57.6" y="35.7">10k</text>
<text x="62.5" y="33.8">R94</text>
<text x="62.7" y="35.7">10k</text>
<text x="71.4" y="33.8">R95</text>
<text x="71.6" y="35.7">10k</text>
<text x="190.9" y="31.3">R103</text>
<text x="192" y="33.2">47R</text>
<text x="198.6" y="31.3">R104</text>
<text x="199.7" y="33.2">47R</text>
<text x="206.2" y="31.3">R105</text>
<text x="207.3" y="33.2">47R</text>
<text x="214.4" y="31.3">R106</text>
<text x="215.5" y="33.2">47R</text>
<text x="242" y="35.8">GND</text>
<text x="246.8" y="30.8">100n</text>
<text x="252.8" y="35.8">GND</text>
<text x="257.6" y="30.8">100n</text>
<text x="252.4" y="41.6">U27</text>
<text x="103.8" y="47.9">LAN8742A-CZ-TR</text>
<text x="109.5" y="45.6">U25</text>
<text x="251.8" y="47.2">TD+</text>
<text x="253.3" y="43.5">WE 7499010121A</text>
<text x="85.5" y="52.3">TXEN</text>
<text x="133.3" y="52.3">TXP</text>
<text x="251.8" y="49.8">TCT</text>
<text x="251.8" y="52.3">TD-</text>
<text x="85.5" y="54.9">TXD0</text>
<text x="85.5" y="57.4">TXD1</text>
<text x="133" y="59.9">RXN</text>
<text x="133.1" y="57.4">RXP</text>
<text x="133.2" y="54.9">TXN</text>
<text x="251.8" y="54.9">RD+</text>
<text x="251.8" y="57.4">RCT</text>
<text x="251.8" y="59.9">RD-</text>
<text x="70.1" y="60.5">R96</text>
<text x="75.2" y="61.1">33R</text>
<text x="85.5" y="65">RXD1/MODE1</text>
<text x="85.5" y="62.5">RxD0/MODE0</text>
<text x="114.6" y="65">LED1/nINT/nPME/REGOFF</text>
<text x="251.8" y="65">LEDG_A</text>
<text x="70.1" y="66.8">R97</text>
<text x="75.2" y="66.2">33R</text>
<text x="85.5" y="67.6">RXER/PHYAD0</text>
<text x="85.5" y="71.4">CRS_DV/MODE2</text>
<text x="114.6" y="67.6">LED2/nINT/nPME/nINTSEL</text>
<text x="142.6" y="70.7">R101</text>
<text x="251.8" y="67.6">LEDG_K</text>
<text x="251.8" y="70.1">LEDY_A</text>
<text x="70.1" y="73.2">R98</text>
<text x="75.2" y="72.6">33R</text>
<text x="85.5" y="77.7">MDIO</text>
<text x="85.5" y="75.2">MDC</text>
<text x="131.2" y="76.4">VDDIO</text>
<text x="131.3" y="72.6">RBIAS</text>
<text x="143.4" y="74.5">12k1</text>
<text x="156.2" y="73.8" transform="rotate(-90 156.2 73.8)">GND</text>
<text x="215.7" y="75.7">R107</text>
<text x="216.3" y="77.6">47k</text>
<text x="225.8" y="75.7">R108</text>
<text x="225.9" y="77.6">47k</text>
<text x="251.8" y="72.6">LEDY_K</text>
<text x="251.8" y="76.4">GND</text>
<text x="85.5" y="81.5">nRST</text>
<text x="130.8" y="81.5">VDD2A</text>
<text x="130.8" y="79">VDD1A</text>
<text x="189.3" y="80.7">100R/100MHz</text>
<text x="193.3" y="78.4">FR2</text>
<text x="253.1" y="82.8">SHIELD</text>
<text x="42.2" y="87.3">C69</text>
<text x="42.4" y="89.8">100n</text>
<text x="62.7" y="88.4">10k</text>
<text x="63.1" y="86.5">R93</text>
<text x="85.5" y="84.1">nINT/REFCLK0</text>
<text x="85.5" y="87.9">XTAL2</text>
<text x="130.5" y="84.1">VDDCR</text>
<text x="150.1" y="87.9">C72</text>
<text x="160.3" y="87.9">C73</text>
<text x="169.8" y="87.9">C74</text>
<text x="180.6" y="87.9">C75</text>
<text x="189.5" y="87.9">C76</text>
<text x="206" y="87.9">C78</text>
<text x="215.5" y="87.9">C79</text>
<text x="229.6" y="87.2">R111</text>
<text x="229.6" y="89.1">330R</text>
<text x="237.9" y="87.2">R112</text>
<text x="237.9" y="89.1">330R</text>
<text x="253.1" y="85.3">SHIELD</text>
<text x="37.5" y="94.9">GND</text>
<text x="85.5" y="90.4">XTAL1/CLKIN</text>
<text x="129.5" y="90.4">GND_EP</text>
<text x="145.5" y="95.5">GND</text>
<text x="150.3" y="90.5">470p</text>
<text x="155.7" y="95.5">GND</text>
<text x="160.2" y="90.5">1u</text>
<text x="165.2" y="95.5">GND</text>
<text x="170" y="90.5">100n</text>
<text x="176" y="95.5">GND</text>
<text x="180.6" y="90.5">1u</text>
<text x="184.9" y="95.5">GND</text>
<text x="189.6" y="90.5">10u</text>
<text x="201.4" y="95.5">GND</text>
<text x="206.2" y="90.5">100n</text>
<text x="210.9" y="95.5">GND</text>
<text x="215.6" y="90.5">10u</text>
<text x="219.8" y="95.5">GND</text>
<text x="226.1" y="95.5">GND</text>
<text x="234.4" y="95.5">GND</text>
<text x="242" y="95.5">GND</text>
<text x="38.6" y="97.5">+3V3_LP</text>
<text x="43.4" y="101.9">X1</text>
<text x="59.1" y="96.8">GND</text>
<text x="139.1" y="98.7">GND</text>
<text x="45.4" y="104.4">ASFL1-25.000MHZ-EC-T</text>
<text x="57.4" y="107.5">R92</text>
<text x="37.1" y="111.4">EN</text>
<text x="42.5" y="108.1" transform="rotate(-90 42.5 108.1)">V+</text>
<text x="43" y="111.4">OUT</text>
<text x="58.2" y="109.4">100R</text>
<text x="30.8" y="115.9">C67</text>
<text x="30.9" y="118.4">100n</text>
<text x="42.5" y="115.6" transform="rotate(-90 42.5 115.6)">GND</text>
<text x="193.3" y="115.9">C77</text>
<text x="193.5" y="117.8">100n</text>
<text x="198.8" y="114.6">+5V</text>
<text x="26.1" y="123.4">GND</text>
<text x="40.1" y="123.4">GND</text>
<text x="187.9" y="122.3" transform="rotate(-90 187.9 122.3)">GND</text>
<text x="202.2" y="122.9">U26</text>
<text x="203.3" y="125.4">TJA1042T-3</text>
<text x="164.9" y="131.2">+3V3_LP</text>
<text x="190.4" y="129.8">TXD</text>
<text x="200.7" y="130.9" transform="rotate(-90 200.7 130.9)">VCC</text>
<text x="227.1" y="130.3">R109</text>
<text x="233.9" y="131.6">C80</text>
<text x="68.4" y="136.2">+3V3_LP</text>
<text x="190.4" y="132.3">RXD</text>
<text x="190.4" y="137.4">VIO</text>
<text x="204.6" y="132.3">CANH</text>
<text x="204.8" y="137.4">CANL</text>
<text x="226.9" y="132.3">56R</text>
<text x="227.1" y="137.3">R110</text>
<text x="235.2" y="138">1n</text>
<text x="243.8" y="136.1" transform="rotate(-90 243.8 136.1)">GND</text>
<text x="78.4" y="143.8">C70</text>
<text x="89.2" y="143.8">C71</text>
<text x="183.9" y="142.4">R102</text>
<text x="190.4" y="139.9">STB</text>
<text x="200.7" y="141.3" transform="rotate(-90 200.7 141.3)">GND</text>
<text x="226.9" y="139.2">56R</text>
<text x="34.1" y="148.9">+3V3_LP</text>
<text x="78.6" y="145.7">100n</text>
<text x="89.2" y="145.7">10u</text>
<text x="183.9" y="144.3">47k</text>
<text x="198.2" y="149.5">GND</text>
<text x="56.2" y="151.4">U24</text>
<text x="57.1" y="153.3">RN4871</text>
<text x="73.7" y="152">GND</text>
<text x="84.5" y="152">GND</text>
<text x="180.4" y="150.7">GND</text>
<text x="40.9" y="157.8">R88</text>
<text x="46.7" y="158.4">1k</text>
<text x="57.5" y="159.6">UART_RX</text>
<text x="72.4" y="159.8" transform="rotate(-90 72.4 159.8)">VBAT</text>
<text x="80.3" y="159.6">BT_RF</text>
<text x="94.2" y="161">R99</text>
<text x="40.9" y="164">R89</text>
<text x="46.7" y="163.4">1k</text>
<text x="57.5" y="162.2">UART_TX</text>
<text x="57.5" y="164.7">P3_6</text>
<text x="81.8" y="162.2">P1_2</text>
<text x="81.8" y="164.7">P1_3</text>
<text x="81.8" y="167.3">P1_7</text>
<text x="93.8" y="162.9">330R</text>
<text x="27.6" y="172.3">R84</text>
<text x="44.7" y="172.3">R87</text>
<text x="57.5" y="169.8">RST</text>
<text x="57.5" y="172.3">P0_0</text>
<text x="81.8" y="172.3">P0_2</text>
<text x="81.8" y="169.8">P1_6</text>
<text x="93.8" y="169.7">R100</text>
<text x="93.8" y="171.6">330R</text>
<text x="106.2" y="173">D24</text>
<text x="113.8" y="173">D25</text>
<text x="27.7" y="174.2">10k</text>
<text x="44.2" y="174.2">10k</text>
<text x="57.5" y="174.9">P2_0</text>
<text x="69.8" y="178.3" transform="rotate(-90 69.8 178.3)">GND</text>
<text x="74.9" y="178.3" transform="rotate(-90 74.9 178.3)">GND</text>
<text x="81.8" y="174.9">P2_7</text>
<text x="35.8" y="180.6">C68</text>
<text x="36" y="182.5">100n</text>
<text x="102.3" y="181.2">GND</text>
<text x="109.9" y="181.2">GND</text>
<text x="31.2" y="188.8">GND</text>
<text x="67.4" y="189.5">GND</text>
</g>
<g font-size="1.8" fill="#0000c2">
<text x="146" y="43.1">Route as differential pair</text>
<text x="146" y="45.6">Matched net length! (100mil max. diff)</text>
<text x="146" y="47.6">Differetial pair impedance: 100 Ohm</text>
<text x="160.7" y="154.8">STB=0 -&gt; Normal mode</text>
<text x="94" y="158.1">Only for diagnostics</text>
<text x="160.7" y="156.8">STB=1 -&gt; Standby mode</text>
<text x="43.2" y="179.1">app mode</text>
<text x="16.5" y="196.2">github lib: https://github.com/MikroElektronika/mikrosdk_click_v2/tree/master/clicks/rn4871</text>
<text x="209.5" y="194.3">14.10.2020</text>
<text x="268.6" y="194.3">2.0</text>
</g>
<g font-size="1.8">
<text x="147.3" y="54">ETH_TX-</text>
<text x="147.3" y="51.4">ETH_TX+</text>
<text x="147.3" y="59">ETH_RX-</text>
<text x="147.3" y="56.5">ETH_RX+</text>
</g>
<g font-size="1.1" fill="#840000">
<text x="262.7" y="71.1">YELLOW</text>
<text x="262.9" y="66.1">GREEN</text>
</g>
</svg>
